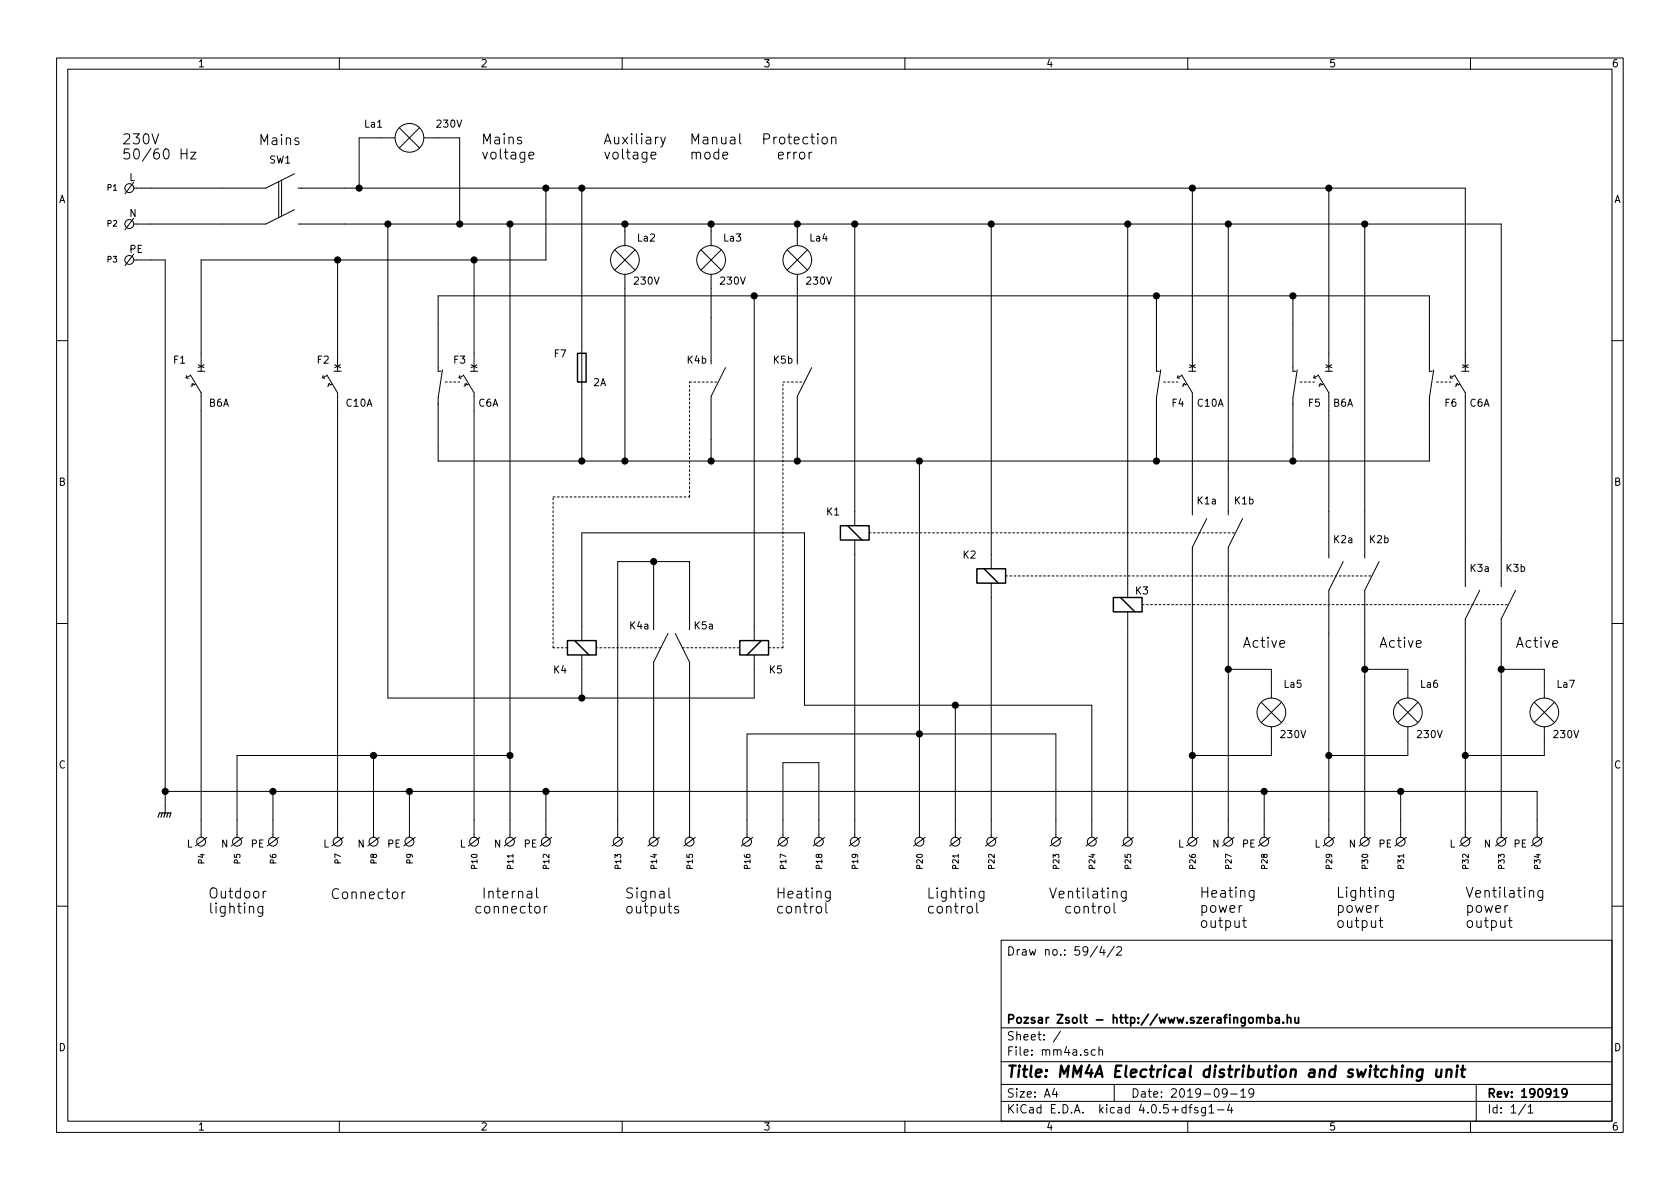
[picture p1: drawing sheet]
<svg xmlns="http://www.w3.org/2000/svg" width="297mm" height="210mm" viewBox="0 0 297 210" stroke-linecap="round" stroke-linejoin="round" font-family="sans-serif">
<g fill="none" stroke="#000" stroke-width=".18">
<path d="M10 10.3h277v189.9h-277zM12 12.2h273v186.1h-273zM60 10.3v1.9M110 10.3v1.9M160 10.3v1.9M210 10.3v1.9M260 10.3v1.9M23.6 32.3l-1.5 2M23.6 38.6l-1.5 2M32 27.2h1M33 26.3v1.8M33.7 26.9h.9l-.9 1.2h.9"/>
<path d="M49.3 32.1v6.4M49.8 31.9v6.3M52.1 30.7l-5.1 2.6h-23.4M52.1 37.1l-5.1 2.5h-23.4M52.7 39.6h.6zM52.7 33.3h.6zM53.3 33.3h205.8v32.4M53.3 39.6h212.1v63.5M68.6 39.6v83.8h64.7v-7.6M69.8 24.4h-6.3v8.9M70.6 22.6l3.6 3.6M74.2 22.6l-3.6 3.6"/>
<path d="M74.9 24.4h6.4v15.2M90.2 39.6v108.5M93.5 27.5l.9-.1-.1-.4-.5-.1-.3 .3 .1 .8 .2 .1 .5-.1M96.5 33.3v12.7h-60.9v19.7M102.9 33.3v48.2M110.5 39.6v3.8M115.1 27.5l.9-.1-.1-.4-.5-.1-.3 .3 .1 .8 .2 .1 .5-.1M116.8 24.3l.4 1.1M117.7 24.3l-.6 1.6-.3 .1M125.7 39.6v3.8M130.8 23.7v1.5l.2 .2M141 39.6v3.8"/>
<path d="M141.5 27a.49 .49 0 0 1 .8 .2l-.1 .7a.49 .49 0 0 1-.5 .2 .49 .49 0 0 1-.3-.3v-.6zM143.1 26.9v1.2M143.6 26.9l-.4 .1-.1 .2M147 24.4a.44 .44 0 0 1 .8 .1v.9M147 24.3v1.1M151.1 39.6v53.4M175.3 39.6v61M199.4 39.6v66.1M210.8 33.3v32.4M217.2 39.6v50.8M234.9 33.3v32.4M241.3 39.6v58.4"/>
<path d="M23.6 45l-1.5 2M23.6 46h5.6v97.8M59.7 46v19.7M83.8 46v19.7M108.7 44.2l3.6 3.5M110.5 48.5v33M112.3 44.2l-3.6 3.5M124 44.2l3.5 3.5M125.7 48.5v15.2M127.5 44.2l-3.5 3.5M133.3 52.3v61M139.2 44.2l3.5 3.5"/>
<path d="M141 48.5v15.2M142.7 44.2l-3.5 3.5M204.5 52.3v12.7M228.6 52.3v12.7M10 60.2h2M33 66.4l-.1 .4 .4 .1M33.7 66.3l1.9 3.2v78.6M33.7 66.4l-.8 .4M34.5 67.9l-.2 .2-.1-.3-.3 .1 .1 .3-.2 .1M34.9 65.7h1.3M35.1 64.5l1 .5M36.1 64.5l-1 .5"/>
<path d="M57.1 66.4l-.1 .4 .4 .1M57.8 66.3l1.9 3.2v78.6M57.8 66.4l-.8 .4M58.7 67.9l-.3 .2-.1-.3-.3 .1 .2 .3-.3 .1M59.1 65.7h1.2M59.2 64.5l1 .5M60.2 64.5l-1 .5M77.5 65v.7zM77.5 65.7h.5M77.5 65v-12.7h175.2v12.7M78.2 65.4l-.7 5v11.1h175.2v-11.1l.8-5M81.3 66.4l-.1 .4 .3 .1"/>
<path d="M81.9 66.3l1.9 3.2v78.6M81.9 66.4l-.7 .4M82.8 67.9l-.3 .2-.1-.3-.2 .1 .1 .3-.3 .1M83.2 65.7h1.3M83.3 64.5l1 .5M84.3 64.5l-1 .5M125.7 63.7v.7zM128.3 65l-2.6 5.1v11.4M141 63.7v.7zM143.5 65l-2.5 5.1v11.4M204.5 65v.7zM204.5 65.7h.5"/>
<path d="M205.2 65.4l-.7 5v11.1M208.3 66.4l-.1 .4 .3 .1M208.9 66.3l1.9 3.2v20.9M208.9 66.4l-.7 .4M209.8 67.9l-.3 .2-.1-.3-.2 .1 .1 .3-.3 .1M210.2 65.7h1.3M210.3 64.5l1 .5M211.3 64.5l-1 .5M228.6 65v.7zM228.6 65.7h.5M229.4 65.4l-.8 5v11.1M232.4 66.4l-.1 .4 .4 .1"/>
<path d="M233 66.3l1.9 3.2v28.5M233 66.4l-.7 .4M233.9 67.9l-.2 .2-.1-.3-.3 .1 .1 .3-.2 .1M234.3 65.7h1.3M234.4 64.5l1.1 .5M235.5 64.5l-1.1 .5M252.7 65v.7zM252.7 65.7h.5M256.5 66.4l-.1 .4 .4 .1M257.2 66.3l1.9 3.2v33.6M257.2 66.4l-.8 .4M258.1 67.9l-.3 .2-.1-.3-.3 .1 .2 .3-.3 .1"/>
<path d="M258.4 65.7h1.3M258.6 64.5l1 .5M259.6 64.5l-1 .5M285 60.2h2M115.6 99.3v11.4M151.1 95.5v52.6M162.6 81.5v66.6M210.8 90.4v.7zM213.4 91.7l-2.6 5.1v51.3M217.2 90.4v.7zM219.7 91.7l-2.5 5.1v51.3M234.9 98v.7z"/>
<path d="M237.5 99.3l-2.6 5.1v43.7M241.3 98v.7zM243.8 99.3l-2.5 5.1v43.7M10 110.3h2M102.9 113.3v-19.1h39.3v30.5h50.8v23.4M102.9 115.8v7.6M115.6 110.7v.7zM118.1 112l-2.5 5.1v31M119.4 112l2.5 5.1v31M121.9 110.7v.7zM121.9 110.7v-11.4h-12.7v48.8M175.3 103.1v45"/>
<path d="M199.4 108.2v39.9M217.2 118.4h7.6v5M241.3 118.4h7.6v5M259.1 103.1v.7zM261.6 104.4l-2.5 5.1v38.6M265.4 103.1v.7zM265.4 118.4h7.6v5M268 104.4l-2.6 5.1v38.6M285 110.3h2M29.2 139.9h242.6v8.2M48.3 139.9v8.2M66 133.6v14.5"/>
<path d="M72.4 139.9v8.2M90.2 133.6h-48.3v14.5M96.5 139.9v8.2M168.9 124.7v23.4M223 124.2l3.6 3.6M223.5 139.9v8.2M224.8 128.5v5.1h-14M226.6 124.2l-3.6 3.6M247.1 124.2l3.6 3.6M247.6 139.9v8.2M248.9 128.5v5.1h-14M250.7 124.2l-3.6 3.6"/>
<path d="M271.3 124.2l3.5 3.6M273 128.5v5.1h-13.9M274.8 124.2l-3.5 3.6M36.6 148.1l-2.1 1.5M42.9 148.1l-2 1.5M47 157.6l-.3 .1-.2 .2M49.3 148.1l-2.1 1.5M60.7 148.1l-2 1.5M67.1 148.1l-2.1 1.5M71.1 157.7v1.2M71.6 157.7l-.4 .1-.1 .3M73.4 148.1l-2 1.5"/>
<path d="M84.8 148.1l-2 1.5M91.2 148.1l-2 1.5M93.3 157.7h.6l.1 1.1M94 158l-.7 .2a.36 .36 0 0 0 .1 .6l.6-.1M94.9 157v1.5l.2 .3M97.5 148.1l-2 1.5M110.2 148.1l-2 1.5M116.6 148.1l-2 1.5M118.3 157v1.5l.2 .3M122.9 148.1l-2 1.5M132.1 148.1v-18.3h54.6v18.3M133.1 148.1l-2 1.5"/>
<path d="M138.4 148.1v-13.2h6.4v13.2M139.4 148.1l-2 1.5M145.8 148.1l-2 1.5M146 159.7v1.5l.3 .3M146.8 157.6v1.4a.49 .49 0 0 1-.8 .3M146.8 157.7h-.7l-.2 .2v.5a.56 .56 0 0 0 .7 .4l.2-.1M152.1 148.1l-2 1.5M163.6 148.1l-2.1 1.5M169.9 148.1l-2 1.5M172.7 159.7v1.5l.2 .3M174 157.6v1.4a.49 .49 0 0 1-.8 .3M174 157.7h-.7l-.2 .2v.5a.56 .56 0 0 0 .7 .4l.2-.1"/>
<path d="M176.3 148.1l-2.1 1.5M187.7 148.1l-2 1.5M194.1 148.1l-2.1 1.5M197 159.7v1.5l.2 .3M199.1 157.6v1.4a.49 .49 0 0 1-.8 .3M199.1 157.7h-.7l-.2 .2v.5a.56 .56 0 0 0 .7 .4l.2-.1M200.4 148.1l-2 1.5M211.8 148.1l-2 1.5M218.2 148.1l-2 1.5M221.7 157.5v1.4a.49 .49 0 0 1-.7 .3M221.7 157.6h-.7l-.1 .2v.5a.56 .56 0 0 0 .6 .4l.2-.1M224.5 148.1l-2 1.5"/>
<path d="M236 148.1l-2.1 1.5M242.3 148.1l-2 1.5M246.4 157.5v1.4a.49 .49 0 0 1-.8 .3M246.4 157.6h-.7l-.2 .2v.5a.56 .56 0 0 0 .7 .4l.2-.1M248.7 148.1l-2.1 1.5M260.1 148.1l-2 1.5M266.4 148.1l-2 1.5M272.8 157.5v1.4a.49 .49 0 0 1-.8 .3M272.8 157.6h-.7l-.2 .2v.5a.56 .56 0 0 0 .7 .4l.2-.1M272.8 148.1l-2 1.5M10 160.2h2M46.5 160.3v1.4a.49 .49 0 0 1-.8 .3"/>
<path d="M46.5 160.3h-.7l-.2 .3v.5a.56 .56 0 0 0 .7 .4l.2-.1M96.2 160.3v1.2M96.7 160.3h-.3l-.2 .3M119.9 160.3h-.4l-.2 .2 .1 .3 .5 .2v.4l-.1 .1-.5-.1M177 166.3h108v32h-108zM194 167.3l-1.2 2M194.8 167.3l-.3 1.1h.9M195.2 167.9v1M195.5 160.3a.49 .49 0 0 1 .7 .3l-.1 .7a.49 .49 0 0 1-.4 .2 .49 .49 0 0 1-.4-.4v-.5zM197 167.3l-1.2 2M197.5 167.6l.2-.2h.3l.3 .4-.9 1.1h.9M219.7 162.8h.6"/>
<path d="M219.9 162.2v1.5l.1 .2 .3 .1M243.8 162.8h.7M244.1 162.2v1.5v.2l.4 .1M266.7 162.8h.6M266.9 162.2v1.5l.1 .2 .3 .1M285 160.2h2M60 198.3v1.9M110 198.3v1.9M160 198.3v1.9M177 194.8h108M177 191.8h108M177 187.8h108"/>
<path d="M177 181.8h108M186.4 192.5l-.3 1h.9M186.8 193v1M187.5 182.3l-1.3 2M193.6 185.7l-.4-.1-.3 .3 .1 .6 .2 .1 .4-.1M194.3 185.7l.2-.1 .4 .1v.9M194.3 185.1v1.5M197 191.8v3M210 198.3v1.9M210.2 195.8h.6M210.8 195.3l-.4 .2v1.3M211.8 195.9a.37 .37 0 0 0-.6 .1l.1 .3 .5 .1 .1 .1-.3 .3-.4-.1"/>
<path d="M213.1 195.8v1.4l-.2 .1h-.4M213.1 195.9l-.4-.1-.3 .3 .1 .6 .2 .1 .4-.1M213.8 195.8l.4-.5v1.5M213.8 196.8h.8M215.3 196.3h1.1M217 193.2l-.3 .3h-.3l-.3-.3v-.4l.2-.2 .4-.1 .2 .2a1.19 1.19 0 0 1-.2 1.2l-.4 .1M217.4 195.2l-.4 1.1h1M217.6 193.5h1.1M217.8 195.8v1M219.4 193l.4-.5v1.5M219.4 194h.8M221.7 193.2l-.3 .3h-.3l-.3-.3v-.4l.2-.2 .4-.1 .2 .2a1.19 1.19 0 0 1-.2 1.2l-.4 .1"/>
<path d="M260 198.3v1.9M261 191.8v6.5M269.7 195.2l-1.2 2M270.2 195.8l.4-.5v1.5M270.2 196.8h.8"/>
<circle cx="22.9" cy="39.6" r=".79"/>
<circle cx="22.9" cy="33.3" r=".79"/>
<circle cx="72.4" cy="24.4" r="2.54"/>
<circle cx="22.9" cy="46" r=".79"/>
<circle cx="110.5" cy="46" r="2.54"/>
<circle cx="125.7" cy="46" r="2.54"/>
<circle cx="141" cy="46" r="2.54"/>
<circle cx="224.8" cy="126" r="2.54"/>
<circle cx="248.9" cy="126" r="2.54"/>
<circle cx="273" cy="126" r="2.54"/>
<circle cx="35.6" cy="148.8" r=".79"/>
<circle cx="41.9" cy="148.8" r=".79"/>
<circle cx="48.3" cy="148.8" r=".79"/>
<circle cx="59.7" cy="148.8" r=".79"/>
<circle cx="66" cy="148.8" r=".79"/>
<circle cx="72.4" cy="148.8" r=".79"/>
<circle cx="83.8" cy="148.8" r=".79"/>
<circle cx="90.2" cy="148.8" r=".79"/>
<circle cx="96.5" cy="148.8" r=".79"/>
<circle cx="109.2" cy="148.8" r=".79"/>
<circle cx="115.6" cy="148.8" r=".79"/>
<circle cx="121.9" cy="148.8" r=".79"/>
<circle cx="132.1" cy="148.8" r=".79"/>
<circle cx="138.4" cy="148.8" r=".79"/>
<circle cx="144.8" cy="148.8" r=".79"/>
<circle cx="151.1" cy="148.8" r=".79"/>
<circle cx="162.6" cy="148.8" r=".79"/>
<circle cx="168.9" cy="148.8" r=".79"/>
<circle cx="175.3" cy="148.8" r=".79"/>
<circle cx="186.7" cy="148.8" r=".79"/>
<circle cx="193" cy="148.8" r=".79"/>
<circle cx="199.4" cy="148.8" r=".79"/>
<circle cx="210.8" cy="148.8" r=".79"/>
<circle cx="217.2" cy="148.8" r=".79"/>
<circle cx="223.5" cy="148.8" r=".79"/>
<circle cx="234.9" cy="148.8" r=".79"/>
<circle cx="241.3" cy="148.8" r=".79"/>
<circle cx="247.6" cy="148.8" r=".79"/>
<circle cx="259.1" cy="148.8" r=".79"/>
<circle cx="265.4" cy="148.8" r=".79"/>
<circle cx="271.8" cy="148.8" r=".79"/>
</g>
<g fill="none" stroke="#000" stroke-width=".3">
<path d="M222.2 179.9v1M224.2 179.4v1.5M227.6 179.4v1.5M229 179.9v.9l.4 .1 .2-.1M229.6 179.9v1M222.2 180.1l.2-.2 .4 .1v.9M222.8 180.1a.36 .36 0 0 1 .4-.2 .36 .36 0 0 1 .3 .2v.8M224.2 180l.4-.1 .3 .3-.1 .6h-.6M225.6 180h.5l.1 .9M226.2 180.3l-.5 .1-.2 .2 .2 .3 .5-.1M226.9 180.8v.1M227.6 180.1l.2-.2 .4 .1v.9"/>
<path d="M277 193.2l-.2 .3h-.3l-.3-.3v-.4l.1-.2 .5-.1 .2 .2a1.19 1.19 0 0 1-.2 1.2l-.5 .1"/>
</g>
<path d="M248.9 189.3a.52 .52 0 0 1 .8 .1l-.1 1M251.6 189.1l-.2 1.6a.6 .6 0 0 1-.9 .3M251.6 189.2a.7 .7 0 0 0-1.1 .3v.8l.3 .1 .6-.1M254 189.1v1.2a.56 .56 0 0 0 .7 0M254.9 189.1l-.2 1.3M255.8 189.3a.52 .52 0 0 1 .9 .1l-.2 1M255.8 189.1l-.1 1.3M257.6 189.1l-.1 1.3M257.7 188.4v.2l.1-.1-.1-.1v.2M258.3 189.1h.8M258.7 188.4l-.2 1.8v.1l.4 .1" fill="none" stroke="#000" stroke-width=".41"/>
<path d="M102.1 62.5h1.5v5.1h-1.5zM148.6 93h5.1v2.5h-5.1zM149.9 93l2.5 2.5M100.3 113.3h5.1v2.5h-5.1zM101.6 113.3l2.5 2.5M130.8 113.3h5.1v2.5h-5.1zM134.6 113.3l-2.5 2.5M172.7 100.6h5.1v2.5h-5.1zM174 100.6l2.5 2.5M196.8 105.7h5.1v2.5h-5.1zM198.1 105.7l2.6 2.5" fill="none" stroke="#000" stroke-width=".25"/>
<g fill="#000" stroke="#000" stroke-width=".25">
<circle cx="63.5" cy="33.3" r=".51"/>
<circle cx="68.6" cy="39.6" r=".51"/>
<circle cx="81.3" cy="39.6" r=".51"/>
<circle cx="90.2" cy="39.6" r=".51"/>
<circle cx="96.5" cy="33.3" r=".51"/>
<circle cx="102.9" cy="33.3" r=".51"/>
<circle cx="110.5" cy="39.6" r=".51"/>
<circle cx="125.7" cy="39.6" r=".51"/>
<circle cx="141" cy="39.6" r=".51"/>
<circle cx="151.1" cy="39.6" r=".51"/>
<circle cx="175.3" cy="39.6" r=".51"/>
<circle cx="199.4" cy="39.6" r=".51"/>
<circle cx="210.8" cy="33.3" r=".51"/>
<circle cx="217.2" cy="39.6" r=".51"/>
<circle cx="235" cy="33.3" r=".51"/>
<circle cx="241.3" cy="39.6" r=".51"/>
<circle cx="59.7" cy="46" r=".51"/>
<circle cx="83.8" cy="46" r=".51"/>
<circle cx="133.4" cy="52.3" r=".51"/>
<circle cx="204.5" cy="52.3" r=".51"/>
<circle cx="228.6" cy="52.3" r=".51"/>
<circle cx="102.9" cy="81.5" r=".51"/>
<circle cx="110.5" cy="81.5" r=".51"/>
<circle cx="115.6" cy="99.3" r=".51"/>
<circle cx="125.7" cy="81.5" r=".51"/>
<circle cx="141" cy="81.5" r=".51"/>
<circle cx="162.6" cy="81.5" r=".51"/>
<circle cx="204.5" cy="81.5" r=".51"/>
<circle cx="228.6" cy="81.5" r=".51"/>
<circle cx="217.2" cy="118.4" r=".51"/>
<circle cx="241.3" cy="118.4" r=".51"/>
<circle cx="265.4" cy="118.4" r=".51"/>
<circle cx="29.2" cy="139.9" r=".51"/>
<circle cx="48.3" cy="139.9" r=".51"/>
<circle cx="66" cy="133.6" r=".51"/>
<circle cx="72.4" cy="139.9" r=".51"/>
<circle cx="90.2" cy="133.6" r=".51"/>
<circle cx="96.5" cy="139.9" r=".51"/>
<circle cx="102.9" cy="123.4" r=".51"/>
<circle cx="162.6" cy="129.8" r=".51"/>
<circle cx="168.9" cy="124.7" r=".51"/>
<circle cx="210.8" cy="133.6" r=".51"/>
<circle cx="223.5" cy="139.9" r=".51"/>
<circle cx="235" cy="133.6" r=".51"/>
<circle cx="247.7" cy="139.9" r=".51"/>
<circle cx="259.1" cy="133.6" r=".51"/>
</g>
<g fill="none" stroke="#000" stroke-width=".18" stroke-dasharray=".3 .4">
<path d="M78.7 67.6h2.6M121.9 67.6h5.1M138.4 67.6h3.8M205.7 67.6h2.6M229.9 67.6h2.5M254 67.6h2.5M97.8 87.9h24.1M121.9 87.9v-20.3M153.7 94.2h64.7M97.8 114.5v-26.6M100.3 114.5h-2.5M116.8 114.5h-11.4"/>
<path d="M120.6 114.5h10.2M135.9 114.5h2.5M138.4 114.5v-46.9M177.8 101.8h64.8M201.9 106.9h64.8"/>
</g>
<path d="M27.9 144.5l.3-.7h2l-.2 .7M28.7 143.8l-.3 .7M29.2 143.8l-.2 .7M29.7 143.8l-.2 .7" fill="none" stroke="#000" stroke-width=".2"/>
<text font-size="2.8" x="178" y="190.5">Title: MM4A Electrical distribution and switching unit</text>
<g font-size="2.5">
<text x="21.6" y="25.5">230V</text>
<text x="21.6" y="28.2">50/60 Hz</text>
<text x="45.7" y="25.6">Mains</text>
<text x="85.1" y="25.5">Mains</text>
<text x="85.1" y="28.2">voltage</text>
<text x="106.7" y="25.5">Auxiliary</text>
<text x="106.7" y="28.2">voltage</text>
<text x="121.9" y="25.5">Manual</text>
<text x="121.9" y="28.2">mode</text>
<text x="134.6" y="25.5">Protection</text>
<text x="136" y="28.2">error</text>
<text x="219.7" y="114.5">Active</text>
<text x="243.8" y="114.5">Active</text>
<text x="268" y="114.5">Active</text>
<text x="36.8" y="158.9">Outdoor</text>
<text x="36.8" y="161.5">lighting</text>
<text x="58.4" y="159">Connector</text>
<text x="83.8" y="161.5">connector</text>
<text x="84.5" y="158.9">Internal</text>
<text x="110.5" y="158.9">Signal</text>
<text x="110.5" y="161.5">outputs</text>
<text x="137.2" y="158.9">Heating</text>
<text x="137.2" y="161.5">control</text>
<text x="163.8" y="158.9">Lighting</text>
<text x="163.8" y="161.5">control</text>
<text x="185.4" y="158.9">Ventilating</text>
<text x="186.8" y="161.5">control</text>
<text x="212.1" y="158.7">Heating</text>
<text x="212.1" y="161.4">power</text>
<text x="236.2" y="158.7">Lighting</text>
<text x="236.2" y="161.4">power</text>
<text x="259.1" y="158.7">Ventilating</text>
<text x="259.1" y="161.4">power</text>
<text x="212.1" y="164.1">output</text>
<text x="236.2" y="164.1">output</text>
<text x="259.1" y="164.1">output</text>
</g>
<g font-size="2.1">
<text x="178" y="169">Draw no.: 59/4/2</text>
<text x="178" y="184">Sheet: /</text>
<text x="178" y="181">Pozsar Zsolt - http://www.szerafingomba.hu</text>
<text x="178" y="186.7">File: mm4a.sch</text>
<text x="178" y="196.9">KiCad E.D.A. kicad 4.0.5+dfsg1-4</text>
<text x="178" y="194.1">Size: A4</text>
<text x="200" y="194.1">Date: 2019-09-19</text>
<text x="263" y="194.1">Rev: 190919</text>
<text x="263" y="196.9">Id: 1/1</text>
</g>
<g font-size="1.8">
<text x="35" y="11.9">1</text>
<text x="85" y="11.9">2</text>
<text x="135" y="11.9">3</text>
<text x="185" y="11.9">4</text>
<text x="235" y="11.9">5</text>
<text x="285" y="11.9">6</text>
<text x="64.5" y="22.5">La1</text>
<text x="77.3" y="22.5">230V</text>
<text x="47.6" y="28.9">SW1</text>
<text x="10.4" y="35.9">A</text>
<text x="22.9" y="32">L</text>
<text x="285.4" y="35.9">A</text>
<text x="22.9" y="38.3">N</text>
<text x="22.9" y="44.7">PE</text>
<text x="112.8" y="42.7">La2</text>
<text x="128" y="42.7">La3</text>
<text x="143.2" y="42.7">La4</text>
<text x="112.2" y="50.3">230V</text>
<text x="127.5" y="50.3">230V</text>
<text x="142.7" y="50.3">230V</text>
<text x="30.7" y="64.3">F1</text>
<text x="56.1" y="64.3">F2</text>
<text x="80.2" y="64.3">F3</text>
<text x="98" y="63.2">F7</text>
<text x="121.5" y="64.3">K4b</text>
<text x="136.8" y="64.3">K5b</text>
<text x="37" y="71.9">B6A</text>
<text x="61.2" y="71.9">C10A</text>
<text x="84.6" y="71.9">C6A</text>
<text x="104.9" y="68.3">2A</text>
<text x="207.2" y="71.9">F4</text>
<text x="211.7" y="71.9">C10A</text>
<text x="231.4" y="71.9">F5</text>
<text x="235.7" y="71.9">B6A</text>
<text x="255.5" y="71.9">F6</text>
<text x="259.8" y="71.9">C6A</text>
<text x="10.4" y="85.9">B</text>
<text x="211.7" y="89.2">K1a</text>
<text x="218.3" y="89.2">K1b</text>
<text x="285.4" y="85.9">B</text>
<text x="146.2" y="91.1">K1</text>
<text x="170.3" y="98.7">K2</text>
<text x="235.9" y="96">K2a</text>
<text x="242.2" y="96">K2b</text>
<text x="260" y="101.1">K3a</text>
<text x="266.3" y="101.1">K3b</text>
<text x="200.8" y="105.1">K3</text>
<text x="111.4" y="111.3">K4a</text>
<text x="122.8" y="111.3">K5a</text>
<text x="97.9" y="119.1">K4</text>
<text x="136.1" y="119.1">K5</text>
<text x="227.1" y="121.6">La5</text>
<text x="251.2" y="121.6">La6</text>
<text x="275.3" y="121.6">La7</text>
<text x="226.5" y="130.5">230V</text>
<text x="250.7" y="130.5">230V</text>
<text x="274.8" y="130.5">230V</text>
<text x="10.4" y="135.9">C</text>
<text x="285.4" y="135.9">C</text>
<text x="32.9" y="149.9">L</text>
<text x="39.1" y="149.9">N</text>
<text x="44.4" y="149.9">PE</text>
<text x="57.1" y="149.9">L</text>
<text x="63.2" y="149.9">N</text>
<text x="68.5" y="149.9">PE</text>
<text x="81.2" y="149.9">L</text>
<text x="87.4" y="149.9">N</text>
<text x="92.6" y="149.9">PE</text>
<text x="208.2" y="149.9">L</text>
<text x="214.4" y="149.9">N</text>
<text x="219.6" y="149.9">PE</text>
<text x="232.3" y="149.9">L</text>
<text x="238.5" y="149.9">N</text>
<text x="243.8" y="149.9">PE</text>
<text x="256.2" y="149.9">L</text>
<text x="262.4" y="149.9">N</text>
<text x="267.6" y="149.9">PE</text>
<text x="10.4" y="185.9">D</text>
<text x="285.4" y="185.9">D</text>
<text x="35" y="199.9">1</text>
<text x="85" y="199.9">2</text>
<text x="135" y="199.9">3</text>
<text x="185" y="199.9">4</text>
<text x="235" y="199.9">5</text>
<text x="285" y="199.9">6</text>
</g>
<g font-size="1.4">
<text x="19" y="33.7">P1</text>
<text x="19" y="40.1">P2</text>
<text x="19" y="46.4">P3</text>
<text x="36.1" y="152.7" transform="rotate(-90 36.1 152.7)">P4</text>
<text x="42.5" y="152.7" transform="rotate(-90 42.5 152.7)">P5</text>
<text x="48.8" y="152.7" transform="rotate(-90 48.8 152.7)">P6</text>
<text x="60.3" y="152.7" transform="rotate(-90 60.3 152.7)">P7</text>
<text x="66.6" y="152.7" transform="rotate(-90 66.6 152.7)">P8</text>
<text x="73" y="152.7" transform="rotate(-90 73 152.7)">P9</text>
<text x="84.4" y="153.6" transform="rotate(-90 84.4 153.6)">P10</text>
<text x="90.8" y="153.6" transform="rotate(-90 90.8 153.6)">P11</text>
<text x="97.1" y="153.6" transform="rotate(-90 97.1 153.6)">P12</text>
<text x="109.8" y="153.6" transform="rotate(-90 109.8 153.6)">P13</text>
<text x="116.2" y="153.6" transform="rotate(-90 116.2 153.6)">P14</text>
<text x="122.5" y="153.6" transform="rotate(-90 122.5 153.6)">P15</text>
<text x="132.7" y="153.6" transform="rotate(-90 132.7 153.6)">P16</text>
<text x="139" y="153.6" transform="rotate(-90 139 153.6)">P17</text>
<text x="145.4" y="153.6" transform="rotate(-90 145.4 153.6)">P18</text>
<text x="151.7" y="153.6" transform="rotate(-90 151.7 153.6)">P19</text>
<text x="163.1" y="153.6" transform="rotate(-90 163.1 153.6)">P20</text>
<text x="169.5" y="153.6" transform="rotate(-90 169.5 153.6)">P21</text>
<text x="175.8" y="153.6" transform="rotate(-90 175.8 153.6)">P22</text>
<text x="187.3" y="153.6" transform="rotate(-90 187.3 153.6)">P23</text>
<text x="193.6" y="153.6" transform="rotate(-90 193.6 153.6)">P24</text>
<text x="200" y="153.6" transform="rotate(-90 200 153.6)">P25</text>
<text x="211.4" y="153.6" transform="rotate(-90 211.4 153.6)">P26</text>
<text x="217.8" y="153.6" transform="rotate(-90 217.8 153.6)">P27</text>
<text x="224.1" y="153.6" transform="rotate(-90 224.1 153.6)">P28</text>
<text x="235.5" y="153.6" transform="rotate(-90 235.5 153.6)">P29</text>
<text x="241.9" y="153.6" transform="rotate(-90 241.9 153.6)">P30</text>
<text x="248.2" y="153.6" transform="rotate(-90 248.2 153.6)">P31</text>
<text x="259.7" y="153.6" transform="rotate(-90 259.7 153.6)">P32</text>
<text x="266" y="153.6" transform="rotate(-90 266 153.6)">P33</text>
<text x="272.4" y="153.6" transform="rotate(-90 272.4 153.6)">P34</text>
</g>
</svg>
